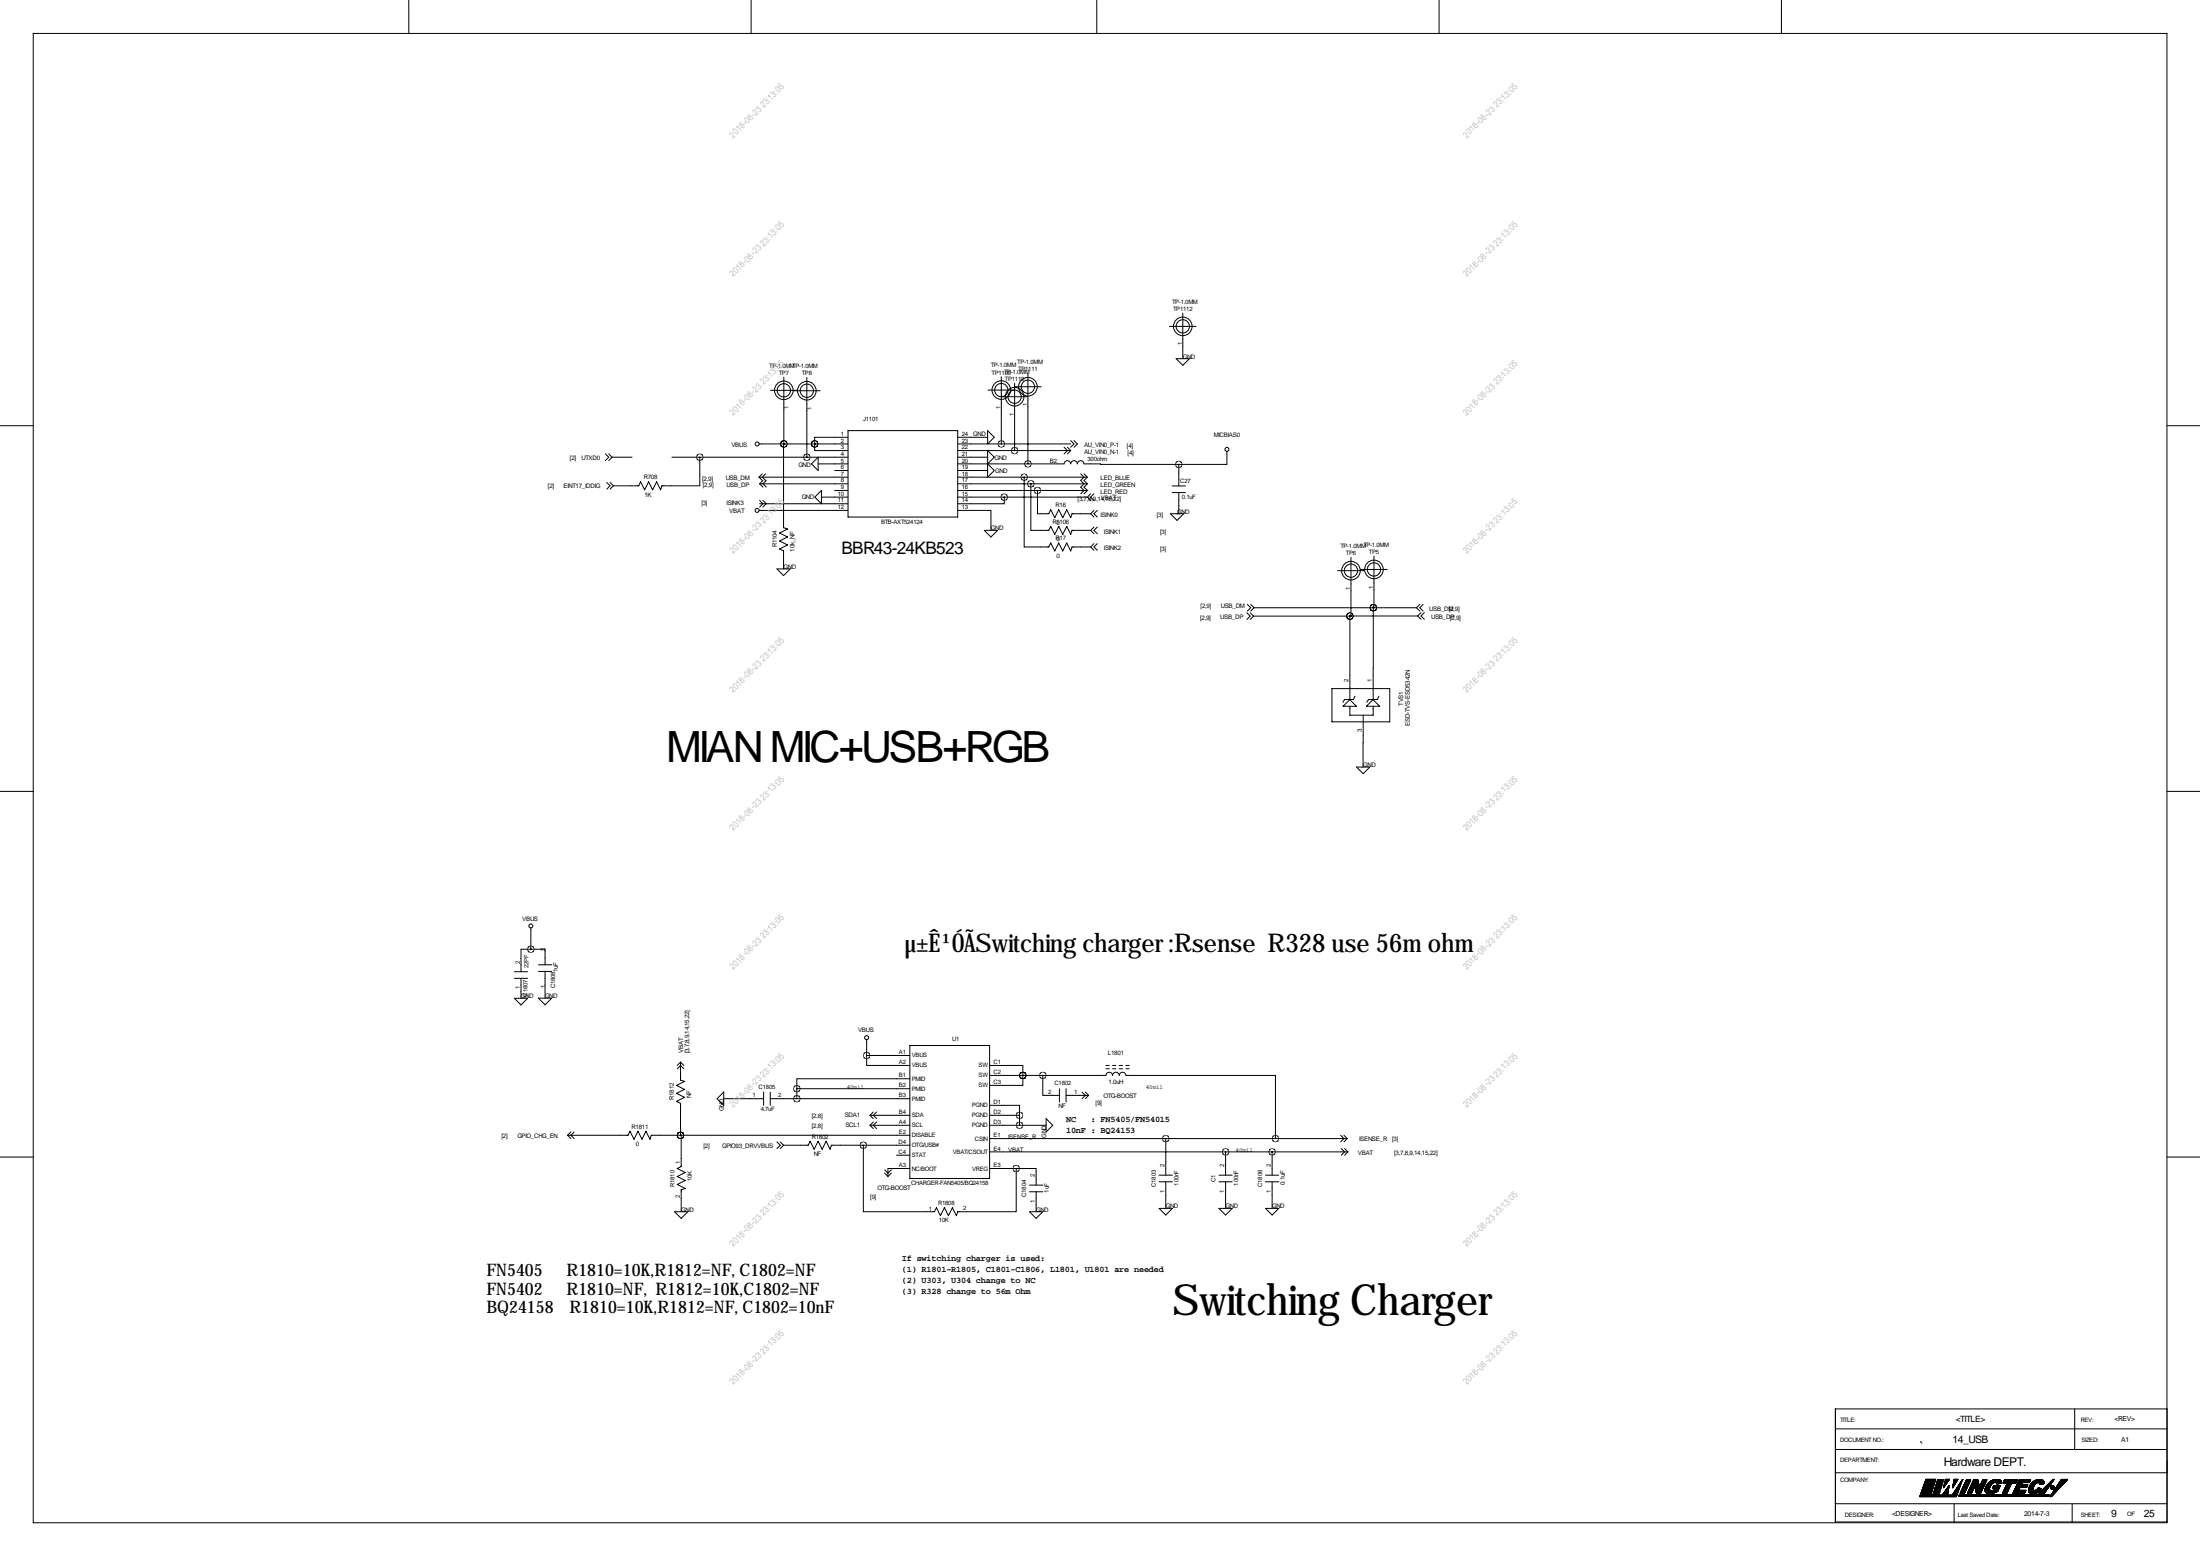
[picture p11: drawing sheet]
<svg xmlns="http://www.w3.org/2000/svg" width="841mm" height="594mm" viewBox="0 0 841 594" stroke-linecap="round" stroke-linejoin="round" font-family="sans-serif">
<circle cx="734.1" cy="551.3" r=".15" fill="#000"/>
<g fill="none" stroke="#000" stroke-width=".38">
<path d="M12.7 12.8h815.3v568.9h-815.3zM156.2 .1v12.7M287 .1v12.7M419.1 .1v12.7M549.9 .1v12.7M680.7 .1v12.7M452 119.6v17.4M446.9 124.7h10.1M449.4 137h5.1l-2.5 2.6zM294.4 149.1h10.2M299.5 144v25.6M303.2 149.3h10.2"/>
<path d="M308.3 144.2v30.5M377.5 149h10.2M382.6 143.9v25.7M382.6 151.6h10.2M387.7 146.5v25.6M387.7 147.7h10.2M392.8 142.7v34.5M0 162.6h12.7M231.3 173.4l1.3 1.3-1.3 1.2M232.6 173.4l1.3 1.3M233.9 174.7h7.6M233.9 174.7l-1.3 1.2"/>
<path d="M256.7 174.7h67.4M267.4 174.7v10.9h-14.5l-.5 1.5-1.5-3-1.5 3-1.5-3-1.6 3-1.5-3-.8 1.5h-9.6M290 169.6h34.1M299.5 169.6h.1M299.5 169.6l-.1 32 1.5 .5-3 1.5 3 1.6-3 1.5 3 1.5-3 1.5 1.5 .8v6.8M310.1 177.2l2.5-2.5v5.1zM311.3 169.6h.1M311.3 169.6v2.5h12.8M312.6 177.2h11.5M319 179.8h5.1M324.1 167.1h-12.8v2.5M324.1 164.5h41.9v33h-41.9z"/>
<path d="M366 177.2h40.6a1.27 1.27 0 0 1 1.3-1.2 1.27 1.27 0 0 1 1.2 1.2 1.27 1.27 0 0 1 1.3-1.2 1.27 1.27 0 0 1 1.3 1.2 1.27 1.27 0 0 1 1.3-1.2 1.27 1.27 0 0 1 1.2 1.2l36.2 .2M366 167.1h11.4M366 169.6h43.1M366 172.1h43.1M366 174.7h11.4M366 179.8h11.4M377.4 164.5l2.5 2.6-2.5 2.5zM377.4 172.1l2.5 2.6-2.5 2.5 2.5 2.6-2.5 2.5zM406.6 170.9l1.3 1.2-1.3 1.3M407.9 170.9l1.2 1.2M409.1 172.1l-1.2 1.3M409.1 168.3l1.3 1.3-1.3 1.3"/>
<path d="M410.4 168.3l1.3 1.3-1.3 1.3M450.4 177.4v8.2M468.8 172.4v5h-18.4M828 162.6h12.7M231.9 184.3l1.2 1.3-1.2 1.3M233.1 184.3l1.3 1.3M234.4 185.6l-1.3 1.3M290 182.3h34.1M290 195h34.1M290 182.3l1.3 1.3M290.3 184.8h33.8M290.3 192.5h33.8"/>
<path d="M290.3 191.2l1.2 1.3-1.2 1.2M290.3 184.8l1.2 1.3M291.3 181l-1.3 1.3M291.5 191.2l1.3 1.3-1.3 1.2M291.5 183.6l-1.2 1.2M292.6 181l-1.3 1.3 1.3 1.3M292.8 183.6l-1.3 1.2 1.3 1.3M311.4 189.9l2.5-2.5v5.1zM313.9 189.9h10.2M319 187.4h5.1M366 195h12.7v7.6M366 182.3h49.5"/>
<path d="M366 184.8h49.5M366 187.4h49.5M366 189.9h49.5M383.7 189.9v2.6h-17.7M391.4 182.3v26.7h9.4l.7-1.6 1.5 3.1 1.6-3.1 1.5 3.1 1.5-3.1 1.5 3.1 .6-1.5h7.1M393.9 184.8v17.8h6.9l.7-1.5 1.5 3 1.6-3 1.5 3 1.5-3 1.5 3 .6-1.5h7.1M396.4 187.4v8.9h4.4l.7-1.6 1.5 3.1 1.6-3.1 1.5 3.1 1.5-3.1 1.5 3.1 .6-1.5h7.1M413 181l1.2 1.3-1.2 1.3 1.2 1.2-1.2 1.3 1.2 1.3-1.2 1.2M414.2 181l1.3 1.3M415.5 182.3l-1.3 1.3 1.3 1.2M415.5 184.8l-1.3 1.3 1.3 1.3M415.5 187.4l-1.3 1.2"/>
<path d="M415.5 189.9l1.3 1.3M416.8 188.6l-1.3 1.3M416.8 196.3l1.2 1.2M418 188.6l-1.2 1.3 1.2 1.3M418 195l-1.2 1.3M419.3 195l-1.3 1.3 1.3 1.2M447.2 196.3h5.1l-2.5 2.5zM447.9 188.2h5.1M447.9 185.6h5.1M450.4 188.2v8.1h-.6M296.9 217.3h5.1l-2.6 2.6zM376.1 202.6h5.1l-2.5 2.6z"/>
<path d="M416.8 202.6l1.2 1.3M416.8 209l1.2 1.2M418 201.3l-1.2 1.3M418 207.7l-1.2 1.3M419.3 201.3l-1.3 1.3 1.3 1.3M419.3 207.7l-1.3 1.3 1.3 1.2M511.1 218h10.2M516.2 212.9v22.5h-.4M519.9 217.5h10.2M525 212.5v19.1h-.2v.6M476.5 234.1l1.2 1.3-1.2 1.2M476.7 230.9l1.2 1.3-1.2 1.2"/>
<path d="M477.7 234.1l1.3 1.3M477.9 230.9l1.3 1.3M479 235.4l-1.3 1.2M479 235.4h36.8M479.2 232.2l-1.3 1.2M479.2 232.2h62.1M515.8 235.4h.1M515.8 235.4v31.7M524.8 232.2h.1M524.8 232.2l-.1 35.2M541.3 232.2l1.2 1.2M541.7 235.3l-25.9 .1"/>
<path d="M541.7 235.3l1.3 1.3M542.5 230.9l-1.2 1.3M543 234.1l-1.3 1.2M543.8 230.9l-1.3 1.3 1.3 1.2M544.3 234.1l-1.3 1.2 1.3 1.3M509 263.1h22.1v12.7h-22.1zM515.8 267.3l2.5 2.5h-5.1zM515.8 269.8v3.4h8.9v-3.4M517.8 266l-.6 1.2h-3.4l-.7 1.1M520.9 273.2v19.8M522.1 269.8l2.6-2.5 2.5 2.5zM526.9 266l-.6 1.2h-3.4l-.6 1.1"/>
<path d="M518.4 293h5l-2.5 2.6zM0 302.3h12.7M828 302.3h12.7M202.8 354.5v8.1M196.5 373.8h5.1M196.5 371.2h5.1M199.1 373.8v7.6M202.8 362.6h5.5v6M202.8 362.6h-3.7v8.6M205.7 371.1h5.1M205.7 368.6h5.1M208.3 371.1v10.2"/>
<path d="M196.5 381.4h5.1l-2.5 2.5zM205.7 381.3h5.1l-2.5 2.6zM331.2 397.1v6.1M347.7 399.4h30.5v50.8h-30.5zM258.8 408.3l1.2-1.3 1.3 1.3M260 405.8v6.8l1.6 .5-3.1 1.5 3.1 1.6-3.1 1.5 3.1 1.5-3.1 1.5 1.5 .8v12.2M260 405.8l-1.2 1.2M260 405.8l1.3 1.2M276.6 419.7h15.2M276.6 417.2v5.1l-2.6-2.6zM291.8 417.2v5.1M294.3 419.7h53.4"/>
<path d="M294.3 417.2v5.1M304.5 415.9h43.2M304.5 415.9v3.8M331.2 403.2v3.8h16.5M331.2 403.2h16.5M347.7 412.1h-43.2v3.8M378.2 407h12.7v3.8M378.2 410.8h44.4M390.9 410.8v3.8h-12.7M390.9 410.8h.1M398.5 410.8v7.7h6.3M404.8 415.9v5.1"/>
<path d="M407.4 418.5h8.6M407.4 415.9v5.1M413.5 417.2l1.2 1.3-1.2 1.2M414.7 417.2l1.3 1.3M416 418.5l-1.3 1.2M422.6 408.3h1.3M422.6 407h1.3M422.6 410.8a1.27 1.27 0 0 1 1.3-1.2 1.27 1.27 0 0 1 1.2 1.2M425.1 408.3h1.3M425.1 407h1.3M425.1 410.8a1.27 1.27 0 0 1 1.3-1.2 1.27 1.27 0 0 1 1.3 1.2M427.7 408.3h1.3"/>
<path d="M427.7 407h1.3M427.7 410.8a1.27 1.27 0 0 1 1.3-1.2 1.27 1.27 0 0 1 1.2 1.2h57.2v24.2M430.2 408.3h1.3M430.2 407h1.3M216.9 433.7h23.1l.7-1.5 1.6 3 1.5-3 1.5 3 1.5-3 1.6 3 .5-1.5h98.8M216.9 433.7l1.2 1.3M218.1 432.4l-1.2 1.3M219.4 432.4l-1.3 1.3 1.3 1.3M260 433.7h.1M260 433.7h.3v11.9l-1.5 .8 3 1.5-3 1.5 3 1.6-3 1.5 3 1.5-1.5 .5v8.4M296.9 436.2l1.2 1.3-1.2 1.3M298.1 436.2l1.3 1.3"/>
<path d="M299.4 437.5h9.4l.8-1.5 1.5 3 1.5-3 1.5 3 1.6-3 1.5 3 .5-1.5h30M299.4 437.5l-1.3 1.3M329.9 437.5v25.4h27.2l.7-1.5 1.6 3 1.5-3 1.5 3 1.5-3 1.6 3 .5-1.5h22.3v-16.5M332.4 426.1h15.3M332.4 429.9h15.3M332.4 429.9l1.3 1.3M332.4 426.1l1.3 1.2M333.7 428.6l-1.3 1.3M333.7 424.8l-1.3 1.3M335 428.6l-1.3 1.3 1.3 1.3M335 424.8l-1.3 1.3 1.3 1.2M378.2 422.3h11.4v3.8"/>
<path d="M378.2 426.1h11.4M378.2 429.9h21.5M378.2 435h136.6M389.6 426.1v3.8M399.7 427.3l2.6 2.6-2.6 2.5zM445.5 435v13.9M512.3 433.7l1.2 1.3-1.2 1.2M512.5 438.8l1.3 1.2-1.3 1.3M513.5 433.7l1.3 1.3M513.8 438.8l1.3 1.2M514.8 435l-1.3 1.2M0 442h12.7"/>
<path d="M338 448.2l1.3 1.2M338 446.9l1.3 1.3 1.3-1.3M340.6 448.2l-1.3 1.2M342.6 441.3h5.1M347.7 446.4h-8.4v3M378.2 446.4h10.1M378.2 440h136.9M388.3 446.4h7.6v6.3M393.4 455.3h5.1M393.4 452.7h5.1M395.9 455.3v7.6M442.9 451.5h5.1"/>
<path d="M442.9 448.9h5.1M445.5 451.5v10.1M465.8 451.5h5.1M465.8 448.9h5.1M468.3 440v8.9M468.3 451.5v10.1M483.6 451.5h5M483.6 448.9h5M486.1 440v8.9M486.1 451.5v10.1M515.1 440l-1.3 1.3M828 442h12.7"/>
<path d="M257.8 462.9h5l-2.5 2.5zM393.4 462.9h5.1l-2.6 2.5zM442.9 461.6h5.1l-2.5 2.6zM465.8 461.6h5.1l-2.6 2.6zM483.6 461.6h5l-2.5 2.6zM792.8 538.2v15.5M828.1 538.2h-126.8v43.2h126.8M701.3 553.7h126.8M701.3 545.9h126.8M733.8 550.8h.1M701.3 574.5h126.8M701.3 562.6h126.8"/>
<path d="M733.7 571.5h13.9M733.7 571.4h14M733.8 571.3h13.9M733.8 571.1h4M733.9 570.9h4M733.9 570.8h4M734 570.7h4M734 570.6h4M734 570.5h4M734.1 570.4h3.9M734.1 570.2h4M734.2 570.1h3.9"/>
<path d="M734.2 570h4M734.2 569.9h4M734.3 569.7h3.9M734.4 569.5h3.9M734.5 569.2h3.9M734.6 569h3.9M734.6 568.9h3.9M734.6 568.8h3.9M734.7 568.6h3.9M734.7 568.5h3.9M734.8 568.4h3.9M734.8 568.3h3.9"/>
<path d="M734.8 568.2h3.9M734.9 568.1h3.8M734.9 568h3.9M735 567.8h3.8M735 567.7h3.9M735.1 567.4h3.8M735.2 567.4h3.8M735.2 567.3h3.8M735.2 567.2h3.8M735.3 566.9h3.8M735.4 566.7h3.8M735.4 566.6h3.8"/>
<path d="M735.4 566.5h3.8M735.5 566.3h3.8M735.6 566.1h3.8M735.6 566h3.8M735.7 565.8h3.7M735.7 565.7h3.8M735.8 565.4h3.8M735.9 565.3h3.7M735.9 565.1h3.7M737.9 571h-4M738.1 570.3l-4 .1M738.2 569.8h-3.9"/>
<path d="M738.3 569.6l-4 .1M738.4 569.3l-4 .1M738.4 569.1l-3.9 .1M738.5 569l-4 .1M738.6 571.1h.3M738.6 568.7h-3.9M738.6 570.8h2.5M738.7 570.6h.4M738.8 570.4h2.5M738.8 568l-3.9 .1M738.8 570.2h.4M738.9 569.9h2.5"/>
<path d="M738.9 567.5l-3.8 .1M739 569.7h1.1M739 569.6h2.5M739.1 567l-3.9 .1M739.1 566.8l-3.8 .1M739.2 566.7l-3.9 .1M739.2 569h.1M739.3 566.4h-3.8M739.3 568.7h2.5M739.3 566.2h-3.8M739.4 565.9h-3.7M739.5 565.7l-3.8 .1"/>
<path d="M739.5 565.5l-3.7 .1M739.6 569.8h-.6M739.7 567.6h.4M739.7 567.4h2.5M739.9 569.3l-.8 .1M740 566.7h.4M740 571h-1.4M740 566.6h2M740 566.5h2.5M740.2 570.5l-1.5 .1M740.2 568.5h-.8M740.2 566h.2"/>
<path d="M740.3 570.1h-1.5M740.3 565.8h1.7M740.4 565.5h.3M740.4 568.9h-1.2M740.4 568l-.9 .1M740.4 565.3h2.5M740.8 567.2h-1M741 569.2l-1.9 .1M741 570.9h-2.4M741.1 566.3h-1M741.1 567.5l-1.4 .1M741.2 569.6l-2.2 .1"/>
<path d="M741.2 570.4l-2.4 .1M741.3 568.4h-1.9M741.3 570h-2.4M741.4 567.9l-1.9 .1M741.4 565.9h-1.2M741.5 568.8h-2.2M741.5 566.6l-1.5 .1M741.7 569.1l-2.5 .1M741.8 565.4l-1.4 .1M741.8 567l-1.9 .1M741.9 568.3h-2.5M742.1 567.8l-2.5 .1"/>
<path d="M742.1 566.2h-2M742.1 567.4l-2.4 .1M742.2 571.1h2M742.3 571h1.9M742.3 566.9l-2.4 .1M742.4 570.8h1.9M742.5 570.7h1.8M742.6 570.6h1.7M742.6 568.4h.1M742.6 566.1h-2.4M742.7 570.4h1.6M742.7 568.2h.1"/>
<path d="M742.7 568.3h-.1M742.7 565.7l-2.4 .1M742.8 567.7h.4M742.8 570.2h1.6M742.8 568.1l-.1 .1M742.8 567.5h.5M742.8 565.3l-2.4 .1M742.9 570.1h1.5M742.9 567.4h.5M742.9 570h1.5M742.9 568l-.2 .1M742.9 567.2h.7"/>
<path d="M743 567.9l-.3 .1M743.1 569.9h1.3M743.1 567.8l-.3 .1M743.1 569.8h1.3M743.1 566.6h.8M743.1 566.5h.9M743.2 569.7h1.2M743.2 567.6l-.4 .1M743.2 566.1h1.1M743.3 566h1.1M743.3 565.9h1.1M743.3 569.5h1.2"/>
<path d="M743.3 565.8h1.2M743.4 569.5h1.1M743.4 567.4l-.5 .1M743.4 565.6h1.2M743.4 565.4h1.4M743.5 567.3h-.6M743.5 569.3h1M743.6 569.2h.9M743.6 567l-.7 .1M743.7 566.9l-.7 .1M743.7 569h.9M743.8 568.9h.8"/>
<path d="M743.8 566.8l-.8 .1M743.8 566.7l-.7 .1M743.9 568.7h.7M743.9 566.6l-.8 .1M744 568.6h.6M744.1 568.5h.6M744.1 566.4h-.9M744.1 568.4h.6M744.2 568.3h.5M744.2 566.3h-1M744.2 566.2h-1M744.3 570.9h-2"/>
<path d="M744.3 568.2h.4M744.4 568.1h.3M744.4 568h.3M744.5 569.6l-1.3 .1M744.5 569.3l-1 .1M744.5 565.7l-1.2 .1M744.6 569l-.9 .1M744.6 567.8h.2M744.6 568.8h-.8M744.7 567.6h.1M744.7 565.5l-1.3 .1M744.7 568.1l-.4 .1"/>
<path d="M744.8 567.8l-.3 .1M744.8 567.5h.1M744.8 565.3l-1.4 .1M744.9 565.2l-1.4 .1M745 565.1l-1.5 .1M746 571.1h1.8M746.1 571h1.7M746.2 568.4h.1M746.2 570.9h1.7M746.2 568.3h.1M746.2 568.2h.1M746.2 568.1h.2"/>
<path d="M746.3 567.7h.3M746.3 570.7h1.7M746.3 567.4h.5M746.4 570.6h1.6M746.4 567.2h.6M746.4 567h.6M746.4 570.5h1.6M746.4 568l-.2 .1M746.4 566.7h.8M746.5 570.5h1.5M746.5 567.9l-.3 .1M746.5 566.6h.8"/>
<path d="M746.5 566.5h.9M746.5 567.8l-.2 .1M746.6 565.8h1.2M746.6 565.5h1.3M746.7 570.1h1.4M746.7 567.6l-.4 .1M746.7 565.4h1.3M746.7 570h1.5M746.7 567.5l-.4 .1M746.7 565.1h1.5M746.7 574.6v6.8M746.8 567.4l-.5 .1"/>
<path d="M746.9 567.3h-.6M746.9 569.7h1.4M747 569.6h1.3M747.1 569.5h1.3M747.1 566.9l-.7 .1M747.1 566.8l-.7 .1M747.3 569.2h1.2M747.3 566.6l-.9 .1M747.4 569h1.1M747.4 566.4h-.9M747.5 566.3h-1M747.5 566.2h-1"/>
<path d="M747.6 571.7l-14 .1M747.6 568.7h1M747.6 571.6l-14 .1M747.6 566.1h-1.1M747.7 568.6h1M747.7 566h-1.1M747.7 565.9h-1.1M747.8 571.2h-14M747.8 568.3h1M747.8 565.7l-1.2 .1M747.9 565.6l-1.3 .1M747.9 570.8h-1.7"/>
<path d="M747.9 568.2h.9M748 568h.9M748.1 570.3l-1.6 .1M748.1 565.3l-1.4 .1M748.1 570.2h-1.5M748.1 565.2l-1.4 .1M748.2 569.9h-1.4M748.2 567.7h.8M748.3 569.8h-1.4M748.3 567.7h.7M748.4 569.3l-1.2 .1M748.4 567.4h.7"/>
<path d="M748.5 569.2l-1.3 .1M748.5 567.4h.6M748.5 567.3h.6M748.5 571.4h34.4M748.5 569l-1.1 .1M748.6 571.4h34.3M748.6 568.9h-1.1M748.6 567.2h.6M748.6 568.8h-1.1M748.6 567.1h.6M748.7 571.1h34.4M748.7 568.5h-1"/>
<path d="M748.8 568.4h-1M748.8 566.8h.5M748.8 566.8h.6M748.9 567.9l-.8 .1M749 570.5h1.7M749 567.8l-.9 .1M749 566.6h.4M749.1 567.5l-.8 .1M749.1 566.4h.4M749.1 570.1h1.7M749.1 566.3h.4M749.2 570h1.7"/>
<path d="M749.2 569.9h1.7M749.3 569.8h1.7M749.3 566.9l-.6 .1M749.4 569.7h1.6M749.4 566h.2M749.4 566.6l-.5 .1M749.4 565.9h.3M749.5 566.5h-.5M749.5 565.8h.2M749.5 569.4h1.7M749.6 569.3h1.6M749.6 566.2h-.4"/>
<path d="M749.6 569.2h1.7M749.6 566.1h-.4M749.7 569.1h1.6M749.7 565.5h.1M749.7 569h1.7M749.8 565.6l-.2 .1M749.8 565.4h.1M749.9 565.3h.1M749.9 568.6h1.6M749.9 565.2h.1M749.9 568.5h1.7M750 568.4h1.6"/>
<path d="M750 568.3h1.7M750.1 568.2h1.6M750.2 567.9h1.7M750.3 567.8h1.6M750.3 567.7h1.7M750.4 567.6h1.6M750.5 567.4h1.6M750.6 567.1h1.6M750.6 567h1.7M750.7 566.9h1.6M750.7 570.4l-1.7 .1M750.7 566.7h1.7"/>
<path d="M750.8 570.3l-1.8 .1M750.8 570.2h-1.7M750.8 566.6h1.7M750.9 566.4h1.7M750.9 566.3h1.7M751 566.2h1.7M751 566.1h1.7M751.1 569.6l-1.7 .1M751.1 566h1.7M751.1 569.5l-1.7 .1M751.2 569.4l-1.7 .1M751.2 565.8h1.7"/>
<path d="M751.2 565.7h1.7M751.3 565.6h1.7M751.3 565.5h1.7M751.4 565.4h1.7M751.4 568.9h-1.7M751.4 565.3h1.7M751.5 568.8h-1.7M751.5 568.7h-1.7M751.8 570.5h1.6M751.8 568.1l-1.7 .1M751.8 568l-1.7 .1M751.9 567.9l-1.7 .1"/>
<path d="M751.9 570.1h1.6M752 570h1.6M752 569.9h1.6M752.1 569.8h1.6M752.1 567.4l-1.7 .1M752.1 569.7h1.6M752.2 567.3h-1.7M752.2 567.2h-1.7M752.3 569.4h1.6M752.3 569.2h1.6M752.4 569.1h1.6M752.4 569h1.6"/>
<path d="M752.4 566.6l-1.6 .1M752.5 569h1.6M752.6 566.5h-1.8M752.6 568.7h1.6M752.7 568.6h1.5M752.7 568.5h1.6M752.8 568.4h1.5M752.8 568.3h1.6M752.8 565.9h-1.7M752.9 568.2h1.5M752.9 565.7l-1.7 .1M753 568h1.5"/>
<path d="M753 567.9h1.6M753.1 567.7l3.2 .1M753.1 567.6h3.2M753.2 567.5h3.1M753.2 567.4h3M753.3 567.4h2.9M753.3 567.3h2.9M753.3 567.2h2.9M753.4 567.1h2.8M753.4 570.4l-1.6 .1M753.4 566.9h2.7M753.5 570.3l-1.7 .1"/>
<path d="M753.5 566.8h2.6M753.5 570.2h-1.6M753.5 566.7l2.6 .1M753.6 566.6h2.5M753.6 566.5h2.5M753.7 566.4h2.3M753.7 566.3h2.3M753.8 569.6l-1.7 .1M753.8 566.2h2.2M753.8 569.5l-1.6 .1M753.8 566.1h2.2M753.9 569.4l-1.7 .1"/>
<path d="M753.9 566h2M753.9 565.9h2M754 565.8h1.9M754 565.7h1.9M754.1 565.5h1.7M754.1 568.9h-1.6M754.1 565.4h1.7M754.2 568.8h-1.6M754.2 565.3l1.6 .1M754.2 565.3h1.6M754.5 568.1l-1.6 .1M754.5 568l-1.6 .1"/>
<path d="M754.7 567.9h1.6M754.7 567.8h1.6M754.7 568h3.3M754.8 568.4h3M754.8 568.3h3M754.8 568.2h3.1M754.8 568.7h2.9M754.8 568.6h2.9M754.8 568.5h3M754.9 568.9h2.7M754.9 569.1h2.6M754.9 569h2.6"/>
<path d="M755 569.3h2.4M755 569.2h2.4M755 569.4h2.3M755.1 569.8h2M755.1 569.7h2.1M755.1 570.1h1.9M755.1 570h2M755.1 569.9h2M755.2 570.3h1.7M755.2 570.5h1.6M756.6 567.6h1.6M756.7 567.4h1.5"/>
<path d="M756.7 567.4h1.6M756.9 570.4l-1.7 .1M757 570.2h-1.8M757 566.8h1.5M757 566.6h1.6M757.1 566.6h1.5M757.2 569.6l-2.1 .1M757.3 569.5l-2.3 .1M757.3 566h1.6M757.4 565.9h1.6M757.4 565.8h1.6M757.6 568.8h-2.7"/>
<path d="M757.7 565.3h1.6M757.9 568.1l-3.2 .1M758 567.9l-1.6 .1M758.1 567.8l-1.6 .1M758.1 567.7l-1.6 .1M758.2 567.6l-1.6 .1M758.3 567.3h-1.6M758.4 567.2h-1.6M758.4 567l-1.6 .1M758.5 569.3l2.2 .1M758.5 569.2l1.9 .1M758.5 569.1h1.8"/>
<path d="M758.5 566.9l-1.6 .1M758.5 569.6h4.9M758.5 569.5h5M758.5 569.4h5M758.5 569h1.8M758.5 569h1.7M758.5 568.9h1.7M758.5 568.8h1.7M758.5 566.8l-1.6 .1M758.6 569.8h4.7M758.6 569.7h4.8M758.6 568.7h1.7"/>
<path d="M758.6 568.6h1.7M758.6 568.5h1.7M758.6 569.9h4.5M758.6 568.4h1.7M758.7 570h4.2M758.7 568.2h1.7M758.7 566.5h-1.6M758.7 566.4h-1.6M758.8 566.3h-1.6M758.9 570.2h3.6M758.9 567.9h1.6M758.9 566.2h-1.7"/>
<path d="M758.9 566.1h-1.6M759 570.3h3.2M759.1 565.7l-1.7 .1M759.1 565.6l-1.6 .1M759.2 570.4h2.7M759.2 567.4h1.6M759.2 565.5l-1.7 .1M759.2 565.4l-1.6 .1M759.3 567.2h1.7M759.3 565.3l-1.7 .1M759.4 570.5h2.1M759.7 566.6h1.9"/>
<path d="M760 566.3h4.7M760.1 570.6h.6M760.1 566.2h4.6M760.2 566.1h4.5M760.3 566h4.4M760.4 568.3h-1.7M760.4 568.1l-1.7 .1M760.5 568l-1.7 .1M760.5 565.9h4.2M760.6 567.8l-1.7 .1M760.6 567.7l-1.7 .1M760.6 565.8h4.1"/>
<path d="M760.7 567.6l-1.7 .1M760.7 565.8h3.9M760.7 567.5l-1.7 .1M760.8 567.4l-1.7 .1M760.9 567.3h-1.7M760.9 565.7h3.7M761 567l-1.7 .1M761.1 565.6h3.4M761.1 566.9l-1.7 .1M761.2 566.8l-1.7 .1M761.3 565.5h3.1M761.3 568.6h2.6"/>
<path d="M761.4 568.5h2.5M761.4 566.7l-1.8 .1M761.4 568.4h2.6M761.5 568.3h2.5M761.5 568.2h2.6M761.5 566.6l-1.9 .1M761.5 565.4h2.8M761.6 568h2.6M761.6 567.9h2.6M761.7 569.3h1.9M761.7 567.8h2.6M761.7 567.7h2.6"/>
<path d="M761.8 567.6h2.5M761.8 566.5h-2M761.8 567.5h2.6M761.9 565.3h2.1M762 569.2h1.6M762.2 569.1h1.5M762.3 569h1.4M762.3 566.4h-2.4M762.5 566.4h2.2M762.7 570.1h-3.9M762.8 566.5h1.9M762.9 566.6h1.8"/>
<path d="M763 566.9h.2M763.6 569.3l-2.3 .1M763.8 568.9h-1.5M763.8 568.8h-1.5M763.8 566.8l-.8 .1M763.9 568.7h-1.5M764.1 568.1l-2.6 .1M764.5 566.7l-1.5 .1M764.7 566.6l-1.7 .1M765.2 570.5h1.7M765.3 570.4h1.6M765.3 570.2h1.7"/>
<path d="M765.4 570.1h1.6M765.4 570h1.7M765.4 566.6h4.9M765.5 569.9h1.6M765.5 566.4h4.9M765.5 566.3h5M765.6 569.7h1.6M765.6 566.2h4.9M765.6 569.6h1.7M765.6 566.1h4.9M765.7 569.5h1.6M765.7 566h4.9"/>
<path d="M765.7 569.4h1.7M765.7 565.9h4.9M765.7 565.8h5M765.8 569.3h1.6M765.8 569.1h1.7M765.8 565.6h5M765.9 565.5h4.9M765.9 569h1.7M765.9 565.4h5M766 568.8h1.6M766 565.3h4.9M766 568.7h1.7"/>
<path d="M766.1 568.6h1.6M766.1 568.5h1.7M766.3 568.2h1.6M766.3 568.1h1.7M766.4 568h1.6M766.4 567.9h1.7M766.5 567.8h1.6M766.7 567.4h1.6M766.7 567.3h1.6M766.7 567.2h1.7M766.8 567.1h1.7M766.8 567h1.7"/>
<path d="M766.9 570.4l-1.7 .1M767.2 569.8h-1.7M767.3 569.6l-1.7 .1M767.5 569l-1.6 .1M767.6 568.9h-1.7M767.8 568.4h-1.6M767.9 568.3h-1.7M768 568.1l-1.7 .1M768.2 567.6l-1.7 .1M768.2 567.5l-1.6 .1M768.3 567.4l-1.7 .1M768.6 566.8l-1.7 .1"/>
<path d="M768.6 566.7l-1.7 .1M768.7 566.6l-1.7 .1M769.2 570.5h4.4M769.4 570.1h4.4M769.5 569.8h4.4M769.5 569.7h4.5M769.7 569.4h4.4M769.7 569.3h4.5M769.9 569h1.7M770.1 568.6h1.7M770.2 568.2h4.2M770.3 568.1h4.1"/>
<path d="M770.3 568h4.2M770.4 567.9h4.1M770.4 566.5h-5M770.6 567.4h4.2M770.7 567.3h4.2M770.7 567.2h4.2M770.7 565.7l-4.9 .1M770.9 566.8h1.7M770.9 566.7h1.7M771 566.6h1.7M771.3 565.8h4.4M771.4 565.7h4.4"/>
<path d="M771.4 569.2l-1.7 .1M771.5 569.1l-1.7 .1M771.6 569l-1.8 .1M771.6 568.9h-1.7M771.6 565.3h4.4M771.7 568.8h-1.7M771.7 568.7h-1.7M771.8 568.5h-1.7M771.9 568.4h-1.8M772.5 567l-1.8 .1M772.5 566.9l-1.7 .1M772.6 566.8l-1.8 .1"/>
<path d="M772.7 566.5h-1.7M773.7 570.4l-4.5 .1M773.7 570.3l-4.4 .1M773.8 570.2h-4.5M773.9 570h-4.5M773.9 569.9h-4.5M774 569.6l-4.4 .1M774.1 569.5l-4.5 .1M774.4 568.3h-4.2M774.6 567.8l-4.2 .1M774.6 567.7l-4.2 .1M774.7 567.6l-4.2 .1"/>
<path d="M774.8 567.5l-4.3 .1M774.8 567.4l-4.2 .1M775.1 569.4h4.6M775.1 569.3h4.7M775.1 569.2l2 .1M775.1 569.1l1.8 .1M775.1 569l1.8 .1M775.2 569h1.6M775.2 568.9h1.6M775.2 568.8h1.6M775.2 568.7h1.6M775.2 569.7h4.1"/>
<path d="M775.2 568.5h1.7M775.3 568.4h1.6M775.4 570.1h3.5M775.4 568.2h1.6M775.5 570.2h3.2M775.5 566.4h-4.4M775.5 566.3h-4.4M775.6 570.3h2.9M775.6 566.2h-4.5M775.6 566.1h-4.4M775.7 566h-4.5M775.7 570.4h2.6"/>
<path d="M775.7 565.9h-4.4M775.8 567.4h1.6M775.8 565.6l-4.4 .1M775.9 565.5l-4.5 .1M775.9 565.4l-4.4 .1M776 565.3l-4.4 .1M776 570.5h1.9M776.3 566.6h2M776.5 566.3h4.5M776.6 570.6h.6M776.6 566.2h4.4M776.8 566.1h4.2"/>
<path d="M776.9 568.6h-1.7M776.9 566h4.1M777 568.3h-1.7M777 568.1l-1.6 .1M777 565.9h4M777.1 568l-1.7 .1M777.1 567.9l-1.6 .1M777.2 567.8l-1.7 .1M777.2 565.8h3.7M777.2 567.7l-1.7 .1M777.3 567.6l-1.7 .1M777.3 567.5l-1.7 .1"/>
<path d="M777.4 567.4l-1.7 .1M777.4 565.7h3.4M777.5 567.3h-1.7M777.6 567.2h-1.7M777.6 565.6h3.1M777.6 567l-1.7 .1M777.7 566.9l-1.7 .1M777.8 566.8l-1.7 .1M777.8 565.5h2.8M778 566.7l-1.9 .1M778.1 565.4h2.4M778.2 566.6l-2 .1"/>
<path d="M778.4 569h1.6M778.5 566.5h-2.2M778.5 565.3h1.7M778.6 568.7h1.5M778.7 568.6h1.1M778.8 568.5h.7M778.9 568.4h.3M779 570h-3.7M779.1 570.5h2.1M779.1 566.5h1.9M779.2 569.9h-3.9M779.3 570.4h2"/>
<path d="M779.3 569.8h-4.1M779.3 566.6h1.7M779.4 566.6h1.6M779.4 567.2h.2M779.4 566.7h1.6M779.5 569.6l-4.3 .1M779.6 570h1.9M779.6 569.5l-4.4 .1M779.8 569.8h1.9M779.8 569.2l-2 .1M779.9 569.7h1.8M779.9 569.7h1.9"/>
<path d="M779.9 569.1l-1.8 .1M780 569l-1.7 .1M780.1 567l-.7 .1M780.1 569.5h1.8M780.1 568.9h-1.7M780.2 568.8h-1.7M780.6 566.9l-1.2 .1M780.6 569h1.7M780.8 568.8h1.6M781 568.6h1.5M781 566.8l-1.6 .1M781 566.4h-4.6"/>
<path d="M781.3 570.4l-2.1 .1M781.4 570.2h-2M781.4 568.2h1.4M781.5 570.1h-2M781.6 569.9h-1.9M781.7 568h1.3M781.9 569.5l-1.9 .1M781.9 567.8h1.2M782 569.3l-1.8 .1M782.1 569.2l-1.8 .1M782.2 569.1l-1.8 .1M782.2 569l-1.7 .1"/>
<path d="M782.3 567.4h1.1M782.3 568.9h-1.6M782.5 568.7h-1.6M782.6 568.5h-1.5M782.7 568.4h-1.5M782.7 571.6l-34.3 .1M782.8 571.5l-34.3 .1M782.8 568.3h-1.5M782.9 568.1l-1.4 .1M782.9 568l-1.3 .1M783 571.3h-34.4M783 571.2h-34.4"/>
<path d="M783 566.6h.9M783.1 567.8l-1.3 .1M783.2 567.6l-1.2 .1M783.3 567.5l-1.2 .1M783.4 567.4l-1.2 .1M783.5 567.3h-1.2M783.5 568.4h1.5M783.5 568.3h1.5M783.5 568.2h1.5M783.5 568.1h1.5M783.5 568h1.5M783.5 567.2h-1.1"/>
<path d="M783.6 571.4h.7M783.6 568.5h1.3M783.6 567.9l1.4 .1M783.6 567.9h1.3M783.6 568.6h1.3M783.6 567l-1.1 .1M783.7 568.7h1.1M783.7 567.7l1.2 .1M783.7 566.9l-1.1 .1M783.7 567.7h1.1M783.7 566.8l-1 .1M783.8 568.8h.9"/>
<path d="M783.8 565.8h.7M783.8 566.7l-1 .1M783.9 567.6h.7M783.9 566.6l-1 .1M783.9 571.7l-.6 .1M783.9 568.9h.7M784 566.5h-.9M784 571.6l-.6 .1M784.1 570.6h.9M784.1 566.4h-.9M784.1 571.5l-.6 .1M784.1 566.3h-.8"/>
<path d="M784.2 571.4l-.7 .1M784.3 566.2h-.9M784.3 566.1h-.8M784.4 571.3h-.8M784.4 566h-.8M784.5 571.2h-.8M784.5 565.9h-.8M784.5 565.2h.6M784.6 571.1h-.8M784.6 565.7l-.8 .1M784.6 565.6l-.7 .1M784.7 571h-.9"/>
<path d="M784.7 569.7h1.1M784.7 565.5l-.7 .1M784.8 570.9h-.9M784.8 565.4l-.7 .1M784.9 570.8h-.9M784.9 565.3l-.6 .1M784.9 565.2l-.5 .1M785 570.7h-1M785.1 570.5l-1 .1M785.2 570.4l-1 .1M785.2 569h1.3M785.3 570.3l-1 .1"/>
<path d="M785.4 570.2h-1M785.5 570.1h-1.1M785.6 570h-1.1M785.7 569.9h-1.1M785.7 568.2h1.5M785.8 569.8h-1.2M785.9 569.6l-1.2 .1M786 569.5l-1.2 .1M786.1 569.4l-1.2 .1M786.1 567.6h1.7M786.2 569.3l-1.3 .1M786.3 569.2l-1.3 .1"/>
<path d="M786.3 567.4h1.8M786.4 569.1l-1.3 .1M786.5 569l-1.4 .1M786.6 568.9h-1.4M786.7 568.8h-1.4M786.8 568.7h-1.4M786.8 566.6h2M786.9 568.6h-1.5M787 568.5h-1.5M787.1 568.4h-1.5M787.2 568.3h-1.6M787.2 565.8h2.3"/>
<path d="M787.3 568.1l-1.6 .1M787.4 568l-1.6 .1M787.5 567.9l-1.6 .1M787.6 567.8l-1.7 .1M787.7 567.7l-1.7 .1M787.7 565.2h2.3M787.9 567.5l-1.8 .1M788 567.4l-1.8 .1M788.2 567.3h-1.9M788.2 567.2h-1.8M788.3 567l-1.9 .1M788.4 566.9l-1.9 .1"/>
<path d="M788.5 566.8l-1.9 .1M788.6 566.7l-2 .1M788.7 566.6l-2 .1M788.9 566.5h-2.1M788.9 566.4h-2M789 566.3h-2.1M789.1 566.2h-2.1M789.2 566.1h-2.2M789.3 566h-2.2M789.4 565.9h-2.2M789.6 565.7l-2.3 .1M789.7 565.6l-2.4 .1"/>
<path d="M789.7 565.5l-2.2 .1M789.8 565.4l-2.3 .1M789.9 565.3l-2.3 .1M790 565.2l-2.3 .1M791.8 574.6v6.8"/>
<circle cx="452" cy="124.7" r="3.6"/>
<circle cx="452" cy="124.7" r="2.54"/>
<circle cx="299.5" cy="149.1" r="3.6"/>
<circle cx="299.5" cy="149.1" r="2.54"/>
<circle cx="308.3" cy="149.3" r="3.6"/>
<circle cx="308.3" cy="149.3" r="2.54"/>
<circle cx="382.6" cy="149" r="3.6"/>
<circle cx="382.6" cy="149" r="2.54"/>
<circle cx="387.7" cy="151.6" r="3.6"/>
<circle cx="387.7" cy="151.6" r="2.54"/>
<circle cx="392.8" cy="147.7" r="3.6"/>
<circle cx="392.8" cy="147.7" r="2.54"/>
<circle cx="289.3" cy="169.6" r=".76"/>
<circle cx="468.8" cy="171.7" r=".76"/>
<circle cx="289.3" cy="195" r=".76"/>
<circle cx="516.2" cy="218" r="3.6"/>
<circle cx="516.2" cy="218" r="2.54"/>
<circle cx="525" cy="217.5" r="3.6"/>
<circle cx="525" cy="217.5" r="2.54"/>
<circle cx="202.8" cy="353.7" r=".76"/>
<circle cx="331.2" cy="396.4" r=".76"/>
</g>
<path d="M515.7 235.4a.1 .1 0 0 0 .2 0 .1 .1 0 0 0-.2 0zM524.7 232.2a.1 .1 0 0 0 .2 0 .1 .1 0 0 0-.2 0zM311.2 169.6a.1 .1 0 0 0 .2 0 .1 .1 0 0 0-.2 0zM299.4 169.6a.1 .1 0 0 0 .2 0 .1 .1 0 0 0-.2 0zM383.7 189.9a.09 .09 0 0 0 .1 0 .09 .09 0 0 0-.1 0zM392.7 177.2a.1 .1 0 0 0 .2 0 .1 .1 0 0 0-.2 0zM299.4 169.6a.1 .1 0 0 0 .2 0 .1 .1 0 0 0-.2 0zM450.4 177.4a.09 .09 0 0 0 .1 0 .09 .09 0 0 0-.1 0zM382.5 169.6a.1 .1 0 0 0 .2 0 .1 .1 0 0 0-.2 0zM396.4 187.4a.09 .09 0 0 0 .1 0 .09 .09 0 0 0-.1 0zM393.8 184.8a.1 .1 0 0 0 .2 0 .1 .1 0 0 0-.2 0zM391.3 182.3a.1 .1 0 0 0 .2 0 .1 .1 0 0 0-.2 0zM387.6 172.1a.1 .1 0 0 0 .2 0 .1 .1 0 0 0-.2 0zM311.2 169.6a.1 .1 0 0 0 .2 0 .1 .1 0 0 0-.2 0zM267.3 174.7a.1 .1 0 0 0 .2 0 .1 .1 0 0 0-.2 0zM308.2 174.7a.1 .1 0 0 0 .2 0 .1 .1 0 0 0-.2 0zM515.7 235.4a.1 .1 0 0 0 .2 0 .1 .1 0 0 0-.2 0zM524.7 232.2a.1 .1 0 0 0 .2 0 .1 .1 0 0 0-.2 0zM388.2 446.4a.1 .1 0 0 0 .2 0 .1 .1 0 0 0-.2 0zM487.3 435a.1 .1 0 0 0 .2 0 .1 .1 0 0 0-.2 0zM331.1 403.2a.1 .1 0 0 0 .2 0 .1 .1 0 0 0-.2 0zM468.2 440a.1 .1 0 0 0 .2 0 .1 .1 0 0 0-.2 0zM486 440a.1 .1 0 0 0 .2 0 .1 .1 0 0 0-.2 0zM202.8 362.6a.09 .09 0 0 0 .1 0 .09 .09 0 0 0-.1 0zM390.8 410.8a.09 .09 0 0 0 .1 0 .09 .09 0 0 0-.1 0zM304.4 419.7a.1 .1 0 0 0 .2 0 .1 .1 0 0 0-.2 0zM389.5 429.9a.1 .1 0 0 0 .2 0 .1 .1 0 0 0-.2 0zM304.4 415.9a.1 .1 0 0 0 .2 0 .1 .1 0 0 0-.2 0zM389.5 426.1a.1 .1 0 0 0 .2 0 .1 .1 0 0 0-.2 0zM398.4 410.8a.1 .1 0 0 0 .2 0 .1 .1 0 0 0-.2 0zM390.8 410.8a.09 .09 0 0 0 .1 0 .09 .09 0 0 0-.1 0zM445.4 435a.1 .1 0 0 0 .2 0 .1 .1 0 0 0-.2 0zM329.8 437.5a.1 .1 0 0 0 .2 0 .1 .1 0 0 0-.2 0zM260 433.7a.09 .09 0 0 0 .1 0 .09 .09 0 0 0-.1 0zM260 433.7a.09 .09 0 0 0 .1 0 .09 .09 0 0 0-.1 0z" fill="#000" stroke="#000" stroke-width="2.5"/>
<g font-size="16.5">
<text x="254.6" y="291.2">MIAN MIC+USB+RGB</text>
<text x="448" y="502.5">Switching Charger</text>
</g>
<text font-size="9.9" x="345.6" y="363.8">µ±Ê¹ÓÃSwitching charger :Rsense R328 use 56m ohm</text>
<g font-size="6.6">
<text x="321.5" y="211.5">BBR43-24KB523</text>
<text x="185.9" y="487.3">FN5405</text>
<text x="216.5" y="487.3">R1810=10K,R1812=NF, C1802=NF</text>
<text x="185.9" y="494.7">FN5402</text>
<text x="216.5" y="494.7">R1810=NF, R1812=10K,C1802=NF</text>
<text x="185.9" y="501.8">BQ24158</text>
<text x="217.6" y="501.8">R1810=10K,R1812=NF, C1802=10nF</text>
</g>
<text font-size="4.6" x="742.7" y="560.1">Hardware DEPT.</text>
<g font-size="4">
<text x="746.1" y="551.3">14_USB</text>
<text x="806.7" y="579.4">9</text>
<text x="819.2" y="579.7">25</text>
</g>
<g font-size="3.5" fill="#c0c0c0">
<text x="280.2" y="52.9" transform="rotate(-45 280.2 52.9)">2018-08-23 23:13:05</text>
<text x="560.4" y="52.9" transform="rotate(-45 560.4 52.9)">2018-08-23 23:13:05</text>
<text x="280.2" y="105.8" transform="rotate(-45 280.2 105.8)">2018-08-23 23:13:05</text>
<text x="560.4" y="105.8" transform="rotate(-45 560.4 105.8)">2018-08-23 23:13:05</text>
<text x="280.2" y="158.8" transform="rotate(-45 280.2 158.8)">2018-08-23 23:13:05</text>
<text x="560.4" y="158.8" transform="rotate(-45 560.4 158.8)">2018-08-23 23:13:05</text>
<text x="280.2" y="211.7" transform="rotate(-45 280.2 211.7)">2018-08-23 23:13:05</text>
<text x="560.4" y="211.7" transform="rotate(-45 560.4 211.7)">2018-08-23 23:13:05</text>
<text x="280.2" y="264.6" transform="rotate(-45 280.2 264.6)">2018-08-23 23:13:05</text>
<text x="560.4" y="264.6" transform="rotate(-45 560.4 264.6)">2018-08-23 23:13:05</text>
<text x="280.2" y="317.5" transform="rotate(-45 280.2 317.5)">2018-08-23 23:13:05</text>
<text x="560.4" y="317.5" transform="rotate(-45 560.4 317.5)">2018-08-23 23:13:05</text>
<text x="280.2" y="370.4" transform="rotate(-45 280.2 370.4)">2018-08-23 23:13:05</text>
<text x="560.4" y="370.4" transform="rotate(-45 560.4 370.4)">2018-08-23 23:13:05</text>
<text x="280.2" y="423.3" transform="rotate(-45 280.2 423.3)">2018-08-23 23:13:05</text>
<text x="560.4" y="423.3" transform="rotate(-45 560.4 423.3)">2018-08-23 23:13:05</text>
<text x="280.2" y="476.2" transform="rotate(-45 280.2 476.2)">2018-08-23 23:13:05</text>
<text x="560.4" y="476.2" transform="rotate(-45 560.4 476.2)">2018-08-23 23:13:05</text>
<text x="280.2" y="529.2" transform="rotate(-45 280.2 529.2)">2018-08-23 23:13:05</text>
<text x="560.4" y="529.2" transform="rotate(-45 560.4 529.2)">2018-08-23 23:13:05</text>
</g>
<g font-size="3.3">
<text x="407.4" y="428.6">NC</text>
<text x="416.8" y="428.6">: FN5405/FN54015</text>
<text x="407.4" y="432.8">10nF : BQ24153</text>
<text x="344.6" y="481.7">If switching charger is used:</text>
<text x="344.6" y="485.9">(1) R1801~R1805, C1801~C1806, L1801, U1801 are needed</text>
<text x="344.6" y="490">(2) U303, U304 change to NC</text>
<text x="344.6" y="494.2">(3) R328 change to 56m Ohm</text>
<text x="747.3" y="543.2">&lt;TITLE&gt;</text>
</g>
<g font-size="2.6">
<text x="808" y="542.9">&lt;REV&gt;</text>
<text x="810.6" y="551.1">A1</text>
<text x="723" y="579.3">&lt;DESIGNER&gt;</text>
<text x="773.4" y="579.3">2014-7-3</text>
</g>
<g font-size="2.4">
<text x="452" y="137">GND</text>
<text x="371.9" y="166.5">GND</text>
<text x="463.9" y="167.1">MICBIAS0</text>
<text x="279.5" y="170.6">VBUS</text>
<text x="414.2" y="170.9">AU_VIN0_P-1</text>
<text x="414.2" y="173.4">AU_VIN0_N-1</text>
<text x="430.6" y="171">[4]</text>
<text x="430.9" y="173.8">[4]</text>
<text x="217.8" y="175.8">[2]</text>
<text x="222.2" y="175.7">UTXD0</text>
<text x="305.1" y="178.2">GND</text>
<text x="380" y="175.7">GND</text>
<text x="246" y="183.1">R708</text>
<text x="268.3" y="183.7">[2,9]</text>
<text x="277.3" y="183.6">USB_DM</text>
<text x="380.3" y="180.8">GND</text>
<text x="420.6" y="183.6">LED_BLUE</text>
<text x="209.4" y="186.5">[2]</text>
<text x="215.3" y="186.4">EINT17_IDDIG</text>
<text x="246.2" y="189.7">1K</text>
<text x="268.6" y="186.2">[2,9]</text>
<text x="277.6" y="186.1">USB_DP</text>
<text x="306.3" y="190.7">GND</text>
<text x="411.8" y="191.3">[3,7,8,9,14,15,22]</text>
<text x="420.6" y="186.1">LED_GREEN</text>
<text x="420.6" y="188.6">LED_RED</text>
<text x="420.7" y="191.2">VBAT</text>
<text x="268" y="192.9">[3]</text>
<text x="277.7" y="193">ISINK3</text>
<text x="278.7" y="196">VBAT</text>
<text x="403.4" y="193.7">R16</text>
<text x="420.6" y="197.5">ISINK0</text>
<text x="442.1" y="197.6">[3]</text>
<text x="449.8" y="196.3">GND</text>
<text x="378.7" y="202.6">GND</text>
<text x="402.1" y="200.1">R1106</text>
<text x="403.7" y="200.4">0</text>
<text x="421.8" y="203.9">ISINK1</text>
<text x="443.3" y="204">[3]</text>
<text x="296.9" y="209.1" transform="rotate(-90 296.9 209.1)">R1104</text>
<text x="403.4" y="206.4">R17</text>
<text x="403.7" y="206.7">0</text>
<text x="303.5" y="210.7" transform="rotate(-90 303.5 210.7)">10k_NF</text>
<text x="403.7" y="213.1">0</text>
<text x="421.8" y="210.2">ISINK2</text>
<text x="443.3" y="210.3">[3]</text>
<text x="299.4" y="217.3">GND</text>
<text x="458.8" y="232.3">[2,9]</text>
<text x="466.5" y="232.2">USB_DM</text>
<text x="546.1" y="233.4">USB_DM</text>
<text x="553.6" y="233.5">[2,9]</text>
<text x="458.6" y="236.7">[2,9]</text>
<text x="466.3" y="236.6">USB_DP</text>
<text x="546.9" y="236.6">USB_DP</text>
<text x="554.1" y="236.7">[2,9]</text>
<text x="515.3" y="260.5" transform="rotate(-90 515.3 260.5)">2</text>
<text x="524.2" y="260.5" transform="rotate(-90 524.2 260.5)">1</text>
<text x="536.1" y="269.6" transform="rotate(-90 536.1 269.6)">TVS1</text>
<text x="520.4" y="279.5" transform="rotate(-90 520.4 279.5)">3</text>
<text x="538.7" y="277.2" transform="rotate(-90 538.7 277.2)">ESD-TVS-ESD5342N</text>
<text x="520.9" y="293">GND</text>
<text x="199.5" y="351.7">VBUS</text>
<text x="213.2" y="371.4" transform="rotate(-90 213.2 371.4)">1uF</text>
<text x="199.1" y="381.4">GND</text>
<text x="208.3" y="381.3">GND</text>
<text x="327.9" y="394.3">VBUS</text>
<text x="261.1" y="402.2" transform="rotate(-90 261.1 402.2)">VBAT</text>
<text x="263.3" y="402.5" transform="rotate(-90 263.3 402.5)">[3,7,8,9,14,15,22]</text>
<text x="423.4" y="403.2">L1801</text>
<text x="423.6" y="413.9">1.0uH</text>
<text x="264.2" y="419.4" transform="rotate(-90 264.2 419.4)">NF</text>
<text x="421.7" y="419.5">OTG-BOOST</text>
<text x="257.5" y="420.1" transform="rotate(-90 257.5 420.1)">R1812</text>
<text x="276.6" y="424.5" transform="rotate(-90 276.6 424.5)">GND</text>
<text x="404.4" y="423.3">NF</text>
<text x="418.7" y="422.1">[9]</text>
<text x="241.4" y="431.2">R1811</text>
<text x="310.2" y="430.8">[2,8]</text>
<text x="310.2" y="426.9">[2,8]</text>
<text x="322.8" y="426.8">SDA1</text>
<text x="323.1" y="430.7">SCL1</text>
<text x="191.6" y="434.8">[2]</text>
<text x="197.7" y="434.7">GPIO_CHG_EN</text>
<text x="242.9" y="437.8">0</text>
<text x="310.2" y="435">R1802</text>
<text x="385.3" y="435">ISENSE_R</text>
<text x="399.7" y="434.6" transform="rotate(-90 399.7 434.6)">GND</text>
<text x="519.4" y="435.7">ISENSE_R</text>
<text x="532" y="435.8">[3]</text>
<text x="268.8" y="438.6">[2]</text>
<text x="275.9" y="438.5">GPIO93_DRVVBUS</text>
<text x="310.9" y="441.6">NF</text>
<text x="385.3" y="440">VBAT</text>
<text x="518.9" y="441.3">VBAT</text>
<text x="532.7" y="441.4">[3,7,8,9,14,15,22]</text>
<text x="395.4" y="449.7" transform="rotate(-90 395.4 449.7)">2</text>
<text x="335.3" y="454.8">OTG-BOOST</text>
<text x="400.8" y="455.6" transform="rotate(-90 400.8 455.6)">1uF</text>
<text x="491" y="452.7" transform="rotate(-90 491 452.7)">0.1uF</text>
<text x="332.6" y="457.9">[9]</text>
<text x="392.1" y="457.3" transform="rotate(-90 392.1 457.3)">C1804</text>
<text x="395.4" y="459.6" transform="rotate(-90 395.4 459.6)">1</text>
<text x="445.5" y="461.6">GND</text>
<text x="468.3" y="461.6">GND</text>
<text x="486.1" y="461.6">GND</text>
<text x="260.3" y="462.9">GND</text>
<text x="395.9" y="462.9">GND</text>
</g>
<g font-size="2.3">
<text x="447.9" y="116.1">TP-1.0MM</text>
<text x="448.3" y="118.8">TP1112</text>
<text x="451.7" y="132" transform="rotate(-90 451.7 132)">1</text>
<text x="293.9" y="140.5">TP-1.0MMTP-1.0MM</text>
<text x="297.6" y="143.3">TP7</text>
<text x="306.4" y="143.4">TP8</text>
<text x="378.6" y="140.4">TP-1.0MM</text>
<text x="378.9" y="143.2">TP1109</text>
<text x="383.7" y="142.9">TP-1.0MM</text>
<text x="388.7" y="139.1">TP-1.0MM</text>
<text x="389.1" y="141.9">TP1111</text>
<text x="384" y="145.7">TP1110</text>
<text x="392.5" y="155" transform="rotate(-90 392.5 155)">1</text>
<text x="301.3" y="156.4" transform="rotate(-90 301.3 156.4)">1</text>
<text x="310.1" y="156.6" transform="rotate(-90 310.1 156.6)">1</text>
<text x="329.8" y="161">J1101</text>
<text x="382.4" y="156.3" transform="rotate(-90 382.4 156.3)">1</text>
<text x="387.5" y="158.8" transform="rotate(-90 387.5 158.8)">1</text>
<text x="321.3" y="166.5">1</text>
<text x="367.5" y="166.5">24</text>
<text x="321.3" y="169.1">2</text>
<text x="321.3" y="171.6">3</text>
<text x="367.5" y="171.6">22</text>
<text x="367.5" y="169.1">23</text>
<text x="321.3" y="174.2">4</text>
<text x="321.3" y="176.7">5</text>
<text x="321.3" y="179.2">6</text>
<text x="367.5" y="179.2">19</text>
<text x="367.5" y="176.7">20</text>
<text x="367.5" y="174.2">21</text>
<text x="401.2" y="176.7">B2</text>
<text x="415.5" y="176.2">300ohm</text>
<text x="321.3" y="181.8">7</text>
<text x="321.3" y="184.3">8</text>
<text x="367.5" y="184.3">17</text>
<text x="367.5" y="181.8">18</text>
<text x="451" y="184.6">C27</text>
<text x="320.2" y="189.4">10</text>
<text x="320.2" y="191.9">11</text>
<text x="321.3" y="186.9">9</text>
<text x="367.5" y="191.9">14</text>
<text x="367.5" y="189.4">15</text>
<text x="367.5" y="186.9">16</text>
<text x="451.6" y="190.7">0.1uF</text>
<text x="320.2" y="194.5">12</text>
<text x="367.5" y="194.5">13</text>
<text x="336.7" y="200.1">BTB-AXT524124</text>
<text x="512.2" y="209.4">TP-1.0MMTP-1.0MM</text>
<text x="514.3" y="212.2">TP6</text>
<text x="523.1" y="211.7">TP5</text>
<text x="516" y="225.3" transform="rotate(-90 516 225.3)">1</text>
<text x="524.8" y="224.8" transform="rotate(-90 524.8 224.8)">1</text>
<text x="208.3" y="363.4" transform="rotate(-90 208.3 363.4)">2</text>
<text x="198.6" y="368.2" transform="rotate(-90 198.6 368.2)">2</text>
<text x="201.9" y="370" transform="rotate(-90 201.9 370)">22PF</text>
<text x="198.6" y="378" transform="rotate(-90 198.6 378)">1</text>
<text x="208.3" y="377.5" transform="rotate(-90 208.3 377.5)">1</text>
<text x="212.1" y="377.5" transform="rotate(-90 212.1 377.5)">C1808</text>
<text x="201.6" y="380.7" transform="rotate(-90 201.6 380.7)">C1807</text>
<text x="363.9" y="397.6">U1</text>
<text x="343.5" y="406.5">A2</text>
<text x="343.5" y="402.7">A1</text>
<text x="348.4" y="407.8">VBUS</text>
<text x="348.4" y="404">VBUS</text>
<text x="374" y="407.8">SW</text>
<text x="379.7" y="406.5">C1</text>
<text x="343.5" y="411.6">B1</text>
<text x="348.4" y="412.9">PMID</text>
<text x="374" y="411.6">SW</text>
<text x="379.7" y="410.3">C2</text>
<text x="287.6" y="419.2">1</text>
<text x="289.9" y="415.9">C1805</text>
<text x="297.4" y="419.2">2</text>
<text x="323.5" y="415.9">40mil</text>
<text x="343.5" y="419.2">B3</text>
<text x="343.5" y="415.4">B2</text>
<text x="348.4" y="416.7">PMID</text>
<text x="374" y="415.4">SW</text>
<text x="379.7" y="414.1">C3</text>
<text x="400.6" y="418">2</text>
<text x="402.9" y="414.6">C1802</text>
<text x="410.4" y="418">1</text>
<text x="437.8" y="415.9">40mil</text>
<text x="290.7" y="424.6">4.7uF</text>
<text x="343.5" y="425.6">B4</text>
<text x="348.4" y="420.5">PMID</text>
<text x="371.3" y="423">PGND</text>
<text x="379.7" y="421.8">D1</text>
<text x="379.7" y="425.6">D2</text>
<text x="343.5" y="429.4">A4</text>
<text x="348.4" y="426.8">SDA</text>
<text x="348.4" y="430.7">SCL</text>
<text x="371.3" y="430.7">PGND</text>
<text x="371.3" y="426.8">PGND</text>
<text x="379.7" y="429.4">D3</text>
<text x="343.4" y="437">D4</text>
<text x="343.5" y="433.2">E2</text>
<text x="348.4" y="434.5">DISABLE</text>
<text x="372.5" y="435.7">CSIN</text>
<text x="379.7" y="434.5">E1</text>
<text x="343.4" y="440.8">C4</text>
<text x="348.4" y="438.3">OTG/USB#</text>
<text x="348.4" y="442.1">STAT</text>
<text x="364.1" y="440.8">VBAT/CSOUT</text>
<text x="379.7" y="439.5">E4</text>
<text x="472.1" y="440">40mil</text>
<text x="259.9" y="444.6" transform="rotate(-90 259.9 444.6)">1</text>
<text x="343.5" y="445.9">A3</text>
<text x="348.4" y="447.2">NC/BOOT</text>
<text x="371.5" y="447.2">VREG</text>
<text x="379.7" y="445.9">E3</text>
<text x="445" y="445.9" transform="rotate(-90 445 445.9)">2</text>
<text x="467.8" y="445.9" transform="rotate(-90 467.8 445.9)">2</text>
<text x="485.6" y="445.9" transform="rotate(-90 485.6 445.9)">2</text>
<text x="257.8" y="453.3" transform="rotate(-90 257.8 453.3)">R1810</text>
<text x="264.4" y="451.1" transform="rotate(-90 264.4 451.1)">10K</text>
<text x="348.2" y="452.8">CHARGER-FAN5405/BQ24158</text>
<text x="441.7" y="453.4" transform="rotate(-90 441.7 453.4)">C1803</text>
<text x="445" y="455.7" transform="rotate(-90 445 455.7)">1</text>
<text x="450.3" y="452.9" transform="rotate(-90 450.3 452.9)">100nF</text>
<text x="464.5" y="451.6" transform="rotate(-90 464.5 451.6)">C1</text>
<text x="467.8" y="455.7" transform="rotate(-90 467.8 455.7)">1</text>
<text x="473.2" y="452.9" transform="rotate(-90 473.2 452.9)">100nF</text>
<text x="482.3" y="453.4" transform="rotate(-90 482.3 453.4)">C1806</text>
<text x="485.6" y="455.7" transform="rotate(-90 485.6 455.7)">1</text>
<text x="259.8" y="457.8" transform="rotate(-90 259.8 457.8)">2</text>
<text x="358.5" y="460.4">R1808</text>
<text x="354.9" y="462.5">1</text>
<text x="358.7" y="467">10K</text>
<text x="368.1" y="462.4">2</text>
<text x="703.1" y="543.3">TITLE:</text>
<text x="795.1" y="543.1">REV:</text>
<text x="703.1" y="550.9">DOCUMENT NO.:</text>
<text x="795.3" y="550.9">SIZED:</text>
<text x="703.1" y="558.6">DEPARTMENT:</text>
<text x="703.1" y="566.2">COMPANY:</text>
<text x="704.9" y="579.4">DESIGNER:</text>
<text x="748.1" y="579.4">Last Saved Date:</text>
<text x="795.1" y="579.4">SHEET:</text>
<text x="812.9" y="579.1">OF</text>
</g>
</svg>
